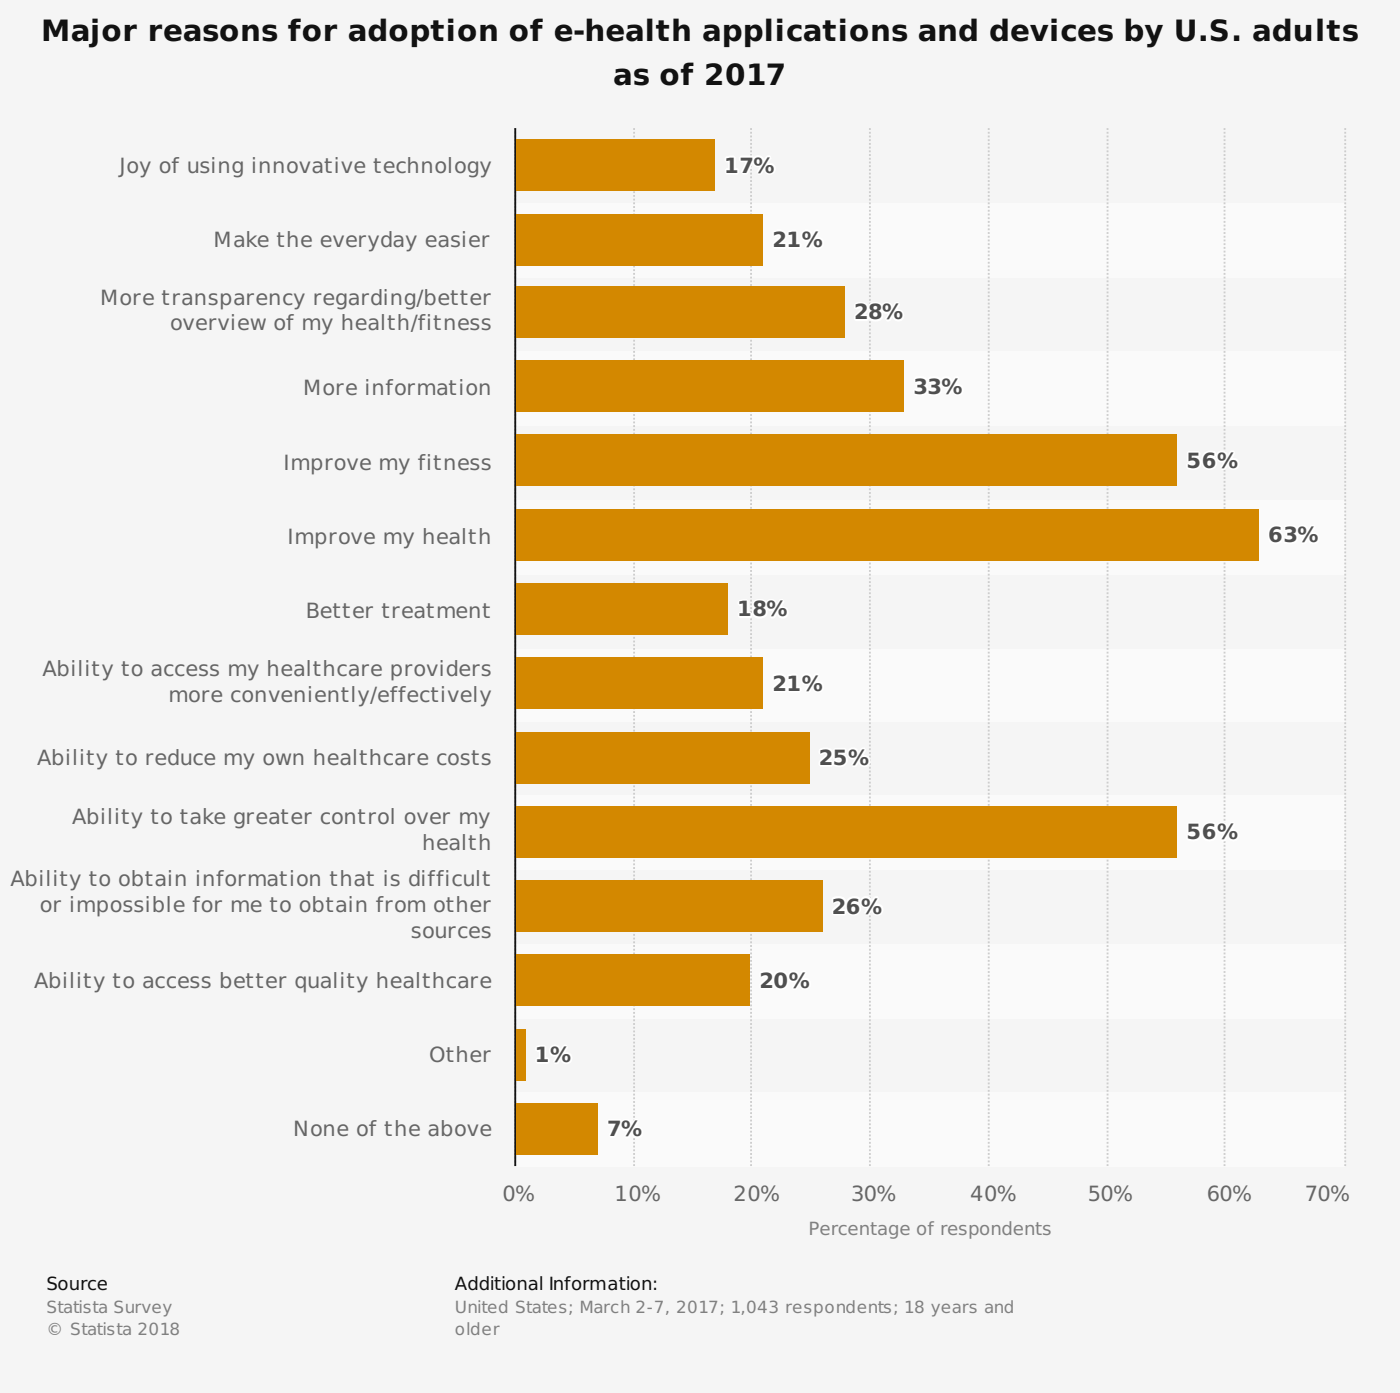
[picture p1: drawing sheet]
<svg xmlns="http://www.w3.org/2000/svg" width="353mm" height="351mm" viewBox="0 0 353 351" stroke-linecap="round" stroke-linejoin="round" font-family="sans-serif">
<path d="M0 0h352.8v350.9h-352.8z" fill="#f5f5f5"/>
<g fill="#fafafa">
<path d="M130.1 51.2h208.6v18.7h-208.6z"/>
<path d="M130.1 88.7h208.6v18.7h-208.6z"/>
<path d="M130.1 126.1h208.6v18.7h-208.6z"/>
<path d="M130.1 163.5h208.6v18.3h-208.6z"/>
<path d="M130.1 200.5h208.6v18.7h-208.6z"/>
<path d="M130.1 237.9h208.6v18.7h-208.6z"/>
<path d="M130.1 275.3h208.6v18.8h-208.6z"/>
</g>
<path d="M129.8 32.3v261.5M159.8 32.3v261.5M189.3 32.3v261.5M219.2 32.3v261.5M249.1 32.3v261.5M279.1 32.3v261.5M308.6 32.3v261.5M339 32.3v261.5" fill="none" stroke="#cdcdcd" stroke-width=".47" stroke-dasharray=".5 .5" stroke-linecap="butt"/>
<g fill="#d38800">
<path d="M130 35.1h50.1v13.1h-50.1z"/>
<path d="M130 53.8h62.3v13.1h-62.3z"/>
<path d="M130 72.1h82.9v13.1h-82.9z"/>
<path d="M130 90.8h97.9v13.1h-97.9z"/>
<path d="M130 109.5h166.6v13.1h-166.6z"/>
<path d="M130 128.2h187.2v13.1h-187.2z"/>
<path d="M130 146.9h53.4v13.1h-53.4z"/>
<path d="M130 165.6h62.3v13.1h-62.3z"/>
<path d="M130 184.3h74v13.1h-74z"/>
<path d="M130 203.1h166.6v13.1h-166.6z"/>
<path d="M130 221.8h77.3v13.1h-77.3z"/>
<path d="M130 240.5h59v13.1h-59z"/>
<path d="M130 259.2h2.4v13.1h-2.4z"/>
<path d="M130 277.9h20.7v13.1h-20.7z"/>
</g>
<g fill="none" stroke="#fff" stroke-width=".94">
<path d="M183.1 39.8l1.8-.1v3.1h.9v.7h-2.7v-.7h.9v-2.5l-.9 .2zM186.7 39.7h2.9v.5l-1.5 3.3h-1l1.5-3.1h-1.9zM193.5 39.6h.5l-2.4 4h-.6zM190.8 40.2a.56 .56 0 0 1 .7 .3 .56 .56 0 0 1-.3 .7 .61 .61 0 0 1-.5-.4 .61 .61 0 0 1 .1-.6zM193.7 42.1a.56 .56 0 0 1 .7 .3 .56 .56 0 0 1-.3 .7 .6 .6 0 0 1-.5-.4 .6 .6 0 0 1 .1-.6zM195.1 58.5l.4-.1a1.54 1.54 0 0 1 2.3 1.3l-.4 .7-1.2 1.1h1.7v.7h-2.8v-.7l1.4-1.2a.75 .75 0 0 0 .1-1.2 .75 .75 0 0 0-1.1 .1l-.4 .2zM198.8 58.6l1.8-.2v3.1h.9v.7h-2.7v-.7h.9v-2.5l-.9 .2zM203 58.9a.56 .56 0 0 1 .7 .3 .56 .56 0 0 1-.3 .7 .61 .61 0 0 1-.6-.3 .61 .61 0 0 1 .2-.7zM205.6 58.3h.6l-2.4 4h-.6zM205.9 60.8a.56 .56 0 0 1 .7 .3 .56 .56 0 0 1-.3 .7 .6 .6 0 0 1-.6-.3 .6 .6 0 0 1 .2-.7zM215.7 76.8l.4-.1a1.54 1.54 0 0 1 2.3 1.2l-.4 .7-1.3 1.1h1.7v.8h-2.8v-.8l1.4-1.2a.75 .75 0 0 0 .2-1.1 .75 .75 0 0 0-1.1 0l-.4 .2zM219.3 77a1.84 1.84 0 0 1 2.7 .2l-.1 .7-.6 .5a1.13 1.13 0 0 1 .7 1.4 1.13 1.13 0 0 1-1.4 .8 1.13 1.13 0 0 1-1.5-.7 1.13 1.13 0 0 1 .8-1.5 .9 .9 0 0 1-.6-1.4z"/>
<path d="M223.2 77.1a.56 .56 0 0 1 .7 .3 .56 .56 0 0 1-.3 .8 .61 .61 0 0 1-.5-.4 .61 .61 0 0 1 .1-.7zM225.8 76.5h.6l-2.4 4.1h-.6zM226.1 79a.56 .56 0 0 1 .7 .3 .56 .56 0 0 1-.3 .8 .6 .6 0 0 1-.5-.4 .6 .6 0 0 1 .1-.7zM230.7 95.4l.6-.1a1.56 1.56 0 0 1 2.1 1l-.2 .5-.5 .3a1.1 1.1 0 0 1 .7 1.3 1.1 1.1 0 0 1-1.3 .8l-1.6-.1v-.8l.6 .2a.78 .78 0 0 0 .9 .1 .78 .78 0 0 0 .4-.8l-1.2-.3v-.6h.4a.54 .54 0 0 0 .8-.6 .54 .54 0 0 0-.9-.4l-.8 .3zM234.2 95.4l.6-.1a1.56 1.56 0 0 1 2.1 1l-.2 .5-.5 .3a1.1 1.1 0 0 1 .8 1.3 1.1 1.1 0 0 1-1.3 .8l-1.6-.1v-.8l.5 .2a.78 .78 0 0 0 .9 .1 .78 .78 0 0 0 .4-.8l-1.2-.3v-.6h.5a.54 .54 0 0 0 .7-.6 .54 .54 0 0 0-.8-.4l-.9 .3zM238.2 95.9a.56 .56 0 0 1 .7 .2 .56 .56 0 0 1-.3 .8 .61 .61 0 0 1-.6-.4 .61 .61 0 0 1 .2-.6zM240.8 95.3h.6l-2.4 4h-.6zM241.1 97.8a.56 .56 0 0 1 .7 .2 .56 .56 0 0 1-.3 .8 .6 .6 0 0 1-.6-.4 .6 .6 0 0 1 .2-.6zM299.5 114h2.5v.8h-1.7v.6a1.4 1.4 0 0 1 2 1.2 1.4 1.4 0 0 1-1.9 1.4l-1-.3v-.8l.2 .2a.91 .91 0 0 0 1.1 .2 .91 .91 0 0 0 .5-1 1.46 1.46 0 0 0-1.7-.1zM303.7 114.5a2.3 2.3 0 0 1 2.3-.4v.8a1.17 1.17 0 0 0-1.9 .7 1.36 1.36 0 0 1 2.2 .9 1.36 1.36 0 0 1-1.9 1.4 2.14 2.14 0 0 1-.7-3.4zM307.6 114.6a.56 .56 0 0 1 .8 .3 .56 .56 0 0 1-.3 .7 .61 .61 0 0 1-.6-.4 .61 .61 0 0 1 .1-.6zM310.3 114h.6l-2.4 4h-.6z"/>
<path d="M310.5 116.5a.56 .56 0 0 1 .8 .3 .56 .56 0 0 1-.3 .7 .6 .6 0 0 1-.6-.4 .6 .6 0 0 1 .1-.6zM320.4 133.2a2.3 2.3 0 0 1 2.3-.3v.7a1.17 1.17 0 0 0-1.9 .7 1.36 1.36 0 0 1 2.2 1 1.36 1.36 0 0 1-1.9 1.4 2.14 2.14 0 0 1-.7-3.5zM324 132.9l.5-.2a1.56 1.56 0 0 1 2.1 1l-.2 .5-.5 .3a1.1 1.1 0 0 1 .8 1.4 1.1 1.1 0 0 1-1.3 .8l-1.6-.2v-.8l.5 .2a.78 .78 0 0 0 .9 .1 .78 .78 0 0 0 .4-.8l-1.1-.2v-.7h.4a.54 .54 0 0 0 .7-.5 .54 .54 0 0 0-.8-.4l-.8 .2zM327.9 133.3a.56 .56 0 0 1 .7 .3 .56 .56 0 0 1-.3 .7 .61 .61 0 0 1-.5-.3 .61 .61 0 0 1 .1-.7zM330.5 132.7h.6l-2.4 4h-.6zM330.8 135.2a.56 .56 0 0 1 .7 .3 .56 .56 0 0 1-.3 .7 .6 .6 0 0 1-.5-.3 .6 .6 0 0 1 .1-.7zM186.3 151.7l1.9-.2v3.1h.9v.7h-2.7v-.7h.8v-2.4l-.9 .1zM190.2 151.9a1.84 1.84 0 0 1 2.7 .2l-.1 .7-.6 .5a1.13 1.13 0 0 1 .7 1.4 1.13 1.13 0 0 1-1.4 .7 1.13 1.13 0 0 1-1.5-.7 1.13 1.13 0 0 1 .7-1.4 .9 .9 0 0 1-.5-1.4zM194.1 152a.56 .56 0 0 1 .7 .3 .56 .56 0 0 1-.3 .7 .61 .61 0 0 1-.6-.3 .61 .61 0 0 1 .2-.7zM196.7 151.4h.6l-2.4 4h-.6zM197 153.9a.56 .56 0 0 1 .7 .3 .56 .56 0 0 1-.3 .7 .6 .6 0 0 1-.6-.3 .6 .6 0 0 1 .2-.7zM195.1 170.3l.4-.1a1.54 1.54 0 0 1 2.3 1.3l-.4 .7-1.2 1.1h1.7v.7h-2.8v-.7l1.4-1.2a.75 .75 0 0 0 .1-1.2 .75 .75 0 0 0-1.1 .1l-.4 .2z"/>
<path d="M198.8 170.4l1.8-.2v3.2h.9v.6h-2.7v-.6h.9v-2.5l-.9 .2zM203 170.7a.56 .56 0 0 1 .7 .3 .56 .56 0 0 1-.3 .7 .61 .61 0 0 1-.6-.3 .61 .61 0 0 1 .2-.7zM205.6 170.1h.6l-2.4 4h-.6zM205.9 172.6a.56 .56 0 0 1 .7 .3 .56 .56 0 0 1-.3 .7 .6 .6 0 0 1-.6-.3 .6 .6 0 0 1 .2-.7zM206.8 189.1l.4-.2a1.54 1.54 0 0 1 2.3 1.3l-.4 .7-1.2 1.1h1.7v.8h-2.8v-.8l1.4-1.2a.75 .75 0 0 0 .1-1.2 .75 .75 0 0 0-1.1 .1l-.4 .2zM210.4 188.9h2.5v.7h-1.7v.6a1.4 1.4 0 0 1 2 1.2 1.4 1.4 0 0 1-1.9 1.4l-1-.2v-.8l.2 .1a.91 .91 0 0 0 1.1 .3 .91 .91 0 0 0 .5-1 1.46 1.46 0 0 0-1.7-.1zM214.7 189.4a.56 .56 0 0 1 .7 .3 .56 .56 0 0 1-.3 .8 .61 .61 0 0 1-.6-.4 .61 .61 0 0 1 .2-.7zM217.3 188.8h.6l-2.4 4h-.6zM217.6 191.3a.56 .56 0 0 1 .7 .3 .56 .56 0 0 1-.3 .8 .6 .6 0 0 1-.6-.4 .6 .6 0 0 1 .2-.7zM299.5 207.6h2.5v.8h-1.7v.5a1.4 1.4 0 0 1 2 1.3 1.4 1.4 0 0 1-1.9 1.3l-1-.2v-.8l.2 .1a.91 .91 0 0 0 1.1 .3 .91 .91 0 0 0 .5-1 1.46 1.46 0 0 0-1.7-.1zM303.7 208.1a2.3 2.3 0 0 1 2.3-.4v.7a1.17 1.17 0 0 0-1.9 .8 1.36 1.36 0 0 1 2.2 .9 1.36 1.36 0 0 1-1.9 1.4 2.14 2.14 0 0 1-.7-3.4zM307.6 208.1a.56 .56 0 0 1 .8 .3 .56 .56 0 0 1-.3 .8 .61 .61 0 0 1-.6-.4 .61 .61 0 0 1 .1-.7z"/>
<path d="M310.3 207.5h.6l-2.4 4.1h-.6zM310.5 210a.56 .56 0 0 1 .8 .3 .56 .56 0 0 1-.3 .8 .6 .6 0 0 1-.6-.4 .6 .6 0 0 1 .1-.7zM210 226.5l.5-.1a1.54 1.54 0 0 1 2.3 1.2l-.4 .7-1.3 1.2h1.7v.7h-2.8v-.7l1.4-1.3a.75 .75 0 0 0 .2-1.1 .75 .75 0 0 0-1.2 0l-.4 .2zM213.9 226.8a2.3 2.3 0 0 1 2.4-.4v.8a1.17 1.17 0 0 0-1.9 .7 1.36 1.36 0 0 1 2.2 .9 1.36 1.36 0 0 1-1.9 1.4 2.14 2.14 0 0 1-.8-3.4zM217.9 226.9a.56 .56 0 0 1 .8 .2 .56 .56 0 0 1-.3 .8 .61 .61 0 0 1-.6-.4 .61 .61 0 0 1 .1-.6zM220.6 226.3h.6l-2.5 4h-.5zM220.8 228.8a.56 .56 0 0 1 .8 .3 .56 .56 0 0 1-.3 .7 .6 .6 0 0 1-.6-.4 .6 .6 0 0 1 .1-.6zM191.8 245.2l.4-.1a1.54 1.54 0 0 1 2.3 1.2l-.4 .7-1.2 1.2h1.7v.7h-2.8v-.7l1.4-1.3a.75 .75 0 0 0 .1-1.1 .75 .75 0 0 0-1.1 0l-.4 .3zM195.6 245.5a1.62 1.62 0 0 1 1.9-.3 1.62 1.62 0 0 1 .8 1.8 1.63 1.63 0 0 1-1.6 2 1.63 1.63 0 0 1-1.6-2l.1-.9zM196.4 245.8a.65 .65 0 0 1 .8 .1 .65 .65 0 0 1 .1 .7 1.27 1.27 0 0 1-.6 1.7 1.27 1.27 0 0 1-.6-1.7zM199.7 245.6a.56 .56 0 0 1 .7 .3 .56 .56 0 0 1-.3 .7 .61 .61 0 0 1-.5-.4 .61 .61 0 0 1 .1-.6zM202.3 245h.6l-2.4 4h-.6z"/>
<path d="M202.6 247.5a.56 .56 0 0 1 .7 .3 .56 .56 0 0 1-.3 .7 .6 .6 0 0 1-.5-.4 .6 .6 0 0 1 .1-.6zM135.3 264l1.9-.2v3.1h.9v.7h-2.7v-.7h.8v-2.5l-.9 .2zM139.5 264.3a.56 .56 0 0 1 .8 .3 .56 .56 0 0 1-.3 .7 .61 .61 0 0 1-.6-.3 .61 .61 0 0 1 .1-.7zM142.2 263.7h.6l-2.4 4h-.6zM142.4 266.2a.56 .56 0 0 1 .8 .3 .56 .56 0 0 1-.3 .7 .6 .6 0 0 1-.6-.3 .6 .6 0 0 1 .1-.7zM153.3 282.5h3v.5l-1.5 3.3h-1l1.4-3.1h-1.9zM157.4 283a.56 .56 0 0 1 .8 .3 .56 .56 0 0 1-.3 .7 .61 .61 0 0 1-.6-.3 .61 .61 0 0 1 .1-.7zM160.1 282.4h.6l-2.4 4h-.6zM160.3 284.9a.56 .56 0 0 1 .8 .3 .56 .56 0 0 1-.3 .7 .6 .6 0 0 1-.6-.3 .6 .6 0 0 1 .1-.7z"/>
<circle cx="191.1" cy="40.6" r="1.06"/>
<circle cx="194" cy="42.5" r="1.06"/>
<circle cx="203.2" cy="59.4" r="1.06"/>
<circle cx="206.1" cy="61.3" r="1.06"/>
<circle cx="220.6" cy="79.3" r=".6"/>
<circle cx="220.6" cy="77.6" r=".5"/>
<circle cx="223.5" cy="77.6" r="1.06"/>
<circle cx="226.4" cy="79.5" r="1.06"/>
<circle cx="238.5" cy="96.3" r="1.06"/>
<circle cx="241.3" cy="98.2" r="1.06"/>
<circle cx="304.8" cy="116.6" r=".63"/>
<circle cx="307.9" cy="115" r="1.06"/>
<circle cx="310.8" cy="116.9" r="1.06"/>
<circle cx="321.5" cy="135.3" r=".63"/>
<circle cx="328.2" cy="133.7" r="1.06"/>
<circle cx="331.1" cy="135.7" r="1.06"/>
<circle cx="191.5" cy="154.2" r=".6"/>
<circle cx="191.5" cy="152.5" r=".5"/>
<circle cx="194.4" cy="152.5" r="1.06"/>
<circle cx="197.3" cy="154.4" r="1.06"/>
<circle cx="203.2" cy="171.2" r="1.06"/>
<circle cx="206.1" cy="173.1" r="1.06"/>
<circle cx="214.9" cy="189.9" r="1.06"/>
<circle cx="217.8" cy="191.8" r="1.06"/>
<circle cx="304.8" cy="210.2" r=".63"/>
<circle cx="307.9" cy="208.6" r="1.06"/>
<circle cx="310.8" cy="210.5" r="1.06"/>
<circle cx="215.1" cy="228.9" r=".63"/>
<circle cx="218.2" cy="227.3" r="1.06"/>
<circle cx="221.1" cy="229.2" r="1.06"/>
<circle cx="200" cy="246" r="1.06"/>
<circle cx="202.9" cy="247.9" r="1.06"/>
<circle cx="139.8" cy="264.8" r="1.06"/>
<circle cx="142.7" cy="266.7" r="1.06"/>
<circle cx="157.7" cy="283.5" r="1.06"/>
<circle cx="160.6" cy="285.4" r="1.06"/>
</g>
<path d="M129.8 32.3v261.5" fill="none" stroke="#121212" stroke-width=".47"/>
<g font-size="7.4" fill="#121212">
<text x="10.4" y="10.3">Major reasons for adoption of e-health applications and devices by U.S. adults</text>
<text x="154.5" y="21.5">as of 2017</text>
</g>
<g font-size="5.3" fill="#666">
<text x="30.1" y="43.5">Joy of using innovative technology</text>
<text x="53.8" y="62.2">Make the everyday easier</text>
<text x="25.2" y="76.7">More transparency regarding/better</text>
<text x="42.8" y="83.3">overview of my health/fitness</text>
<text x="76.4" y="99.7">More information</text>
<text x="71.4" y="118.4">Improve my fitness</text>
<text x="72.5" y="137.1">Improve my health</text>
<text x="77.1" y="155.8">Better treatment</text>
<text x="10.7" y="170.3">Ability to access my healthcare providers</text>
<text x="42.5" y="176.9">more conveniently/effectively</text>
<text x="9.3" y="192.8">Ability to reduce my own healthcare costs</text>
<text x="18.2" y="207.7">Ability to take greater control over my</text>
<text x="106.3" y="214.3">health</text>
<text x="2.6" y="223.2">Ability to obtain information that is difficult</text>
<text x="10" y="229.7">or impossible for me to obtain from other</text>
<text x="103.5" y="236.3">sources</text>
<text x="8.6" y="248.9">Ability to access better quality healthcare</text>
<text x="108.1" y="267.6">Other</text>
<text x="73.9" y="286.3">None of the above</text>
<text x="126.6" y="302.7">0%</text>
<text x="154.9" y="302.7">10%</text>
<text x="184.9" y="302.7">20%</text>
<text x="214.5" y="302.7">30%</text>
<text x="244.5" y="302.7">40%</text>
<text x="274.1" y="302.7">50%</text>
<text x="304.1" y="302.7">60%</text>
<text x="328.8" y="302.7">70%</text>
</g>
<g font-size="5.3" fill="#fff">
<text x="182.5" y="43.5">17</text>
<text x="189.9" y="43.5">%</text>
<text x="194.6" y="62.2">21%</text>
<text x="215.2" y="80.5">28%</text>
<text x="230.2" y="99.2">33%</text>
<text x="299" y="117.9">56%</text>
<text x="319.6" y="136.6">63%</text>
<text x="185.7" y="155.3">1</text>
<text x="189.6" y="155.3">8%</text>
<text x="194.6" y="174">21%</text>
<text x="206.3" y="192.8">25%</text>
<text x="299" y="211.5">56%</text>
<text x="209.6" y="230.2">26%</text>
<text x="191.4" y="248.9">20%</text>
<text x="134.7" y="267.6">1%</text>
<text x="153" y="286.3">7%</text>
</g>
<text font-size="4.6" fill="#808080" x="203.7" y="311.1">Percentage of respondents</text>
<g font-size="4.6" fill="#121212">
<text x="11.7" y="325.2">Source</text>
<text x="114.6" y="325.2">Additional Information:</text>
</g>
<g font-size="4.2" fill="#808080">
<text x="11.7" y="330.8">Statista Survey</text>
<text x="114.6" y="330.8">United States; March 2-7, 2017; 1,043 respondents; 18 years and</text>
<text x="11.7" y="336.4">© Statista 2018</text>
<text x="114.6" y="336.4">older</text>
</g>
</svg>
